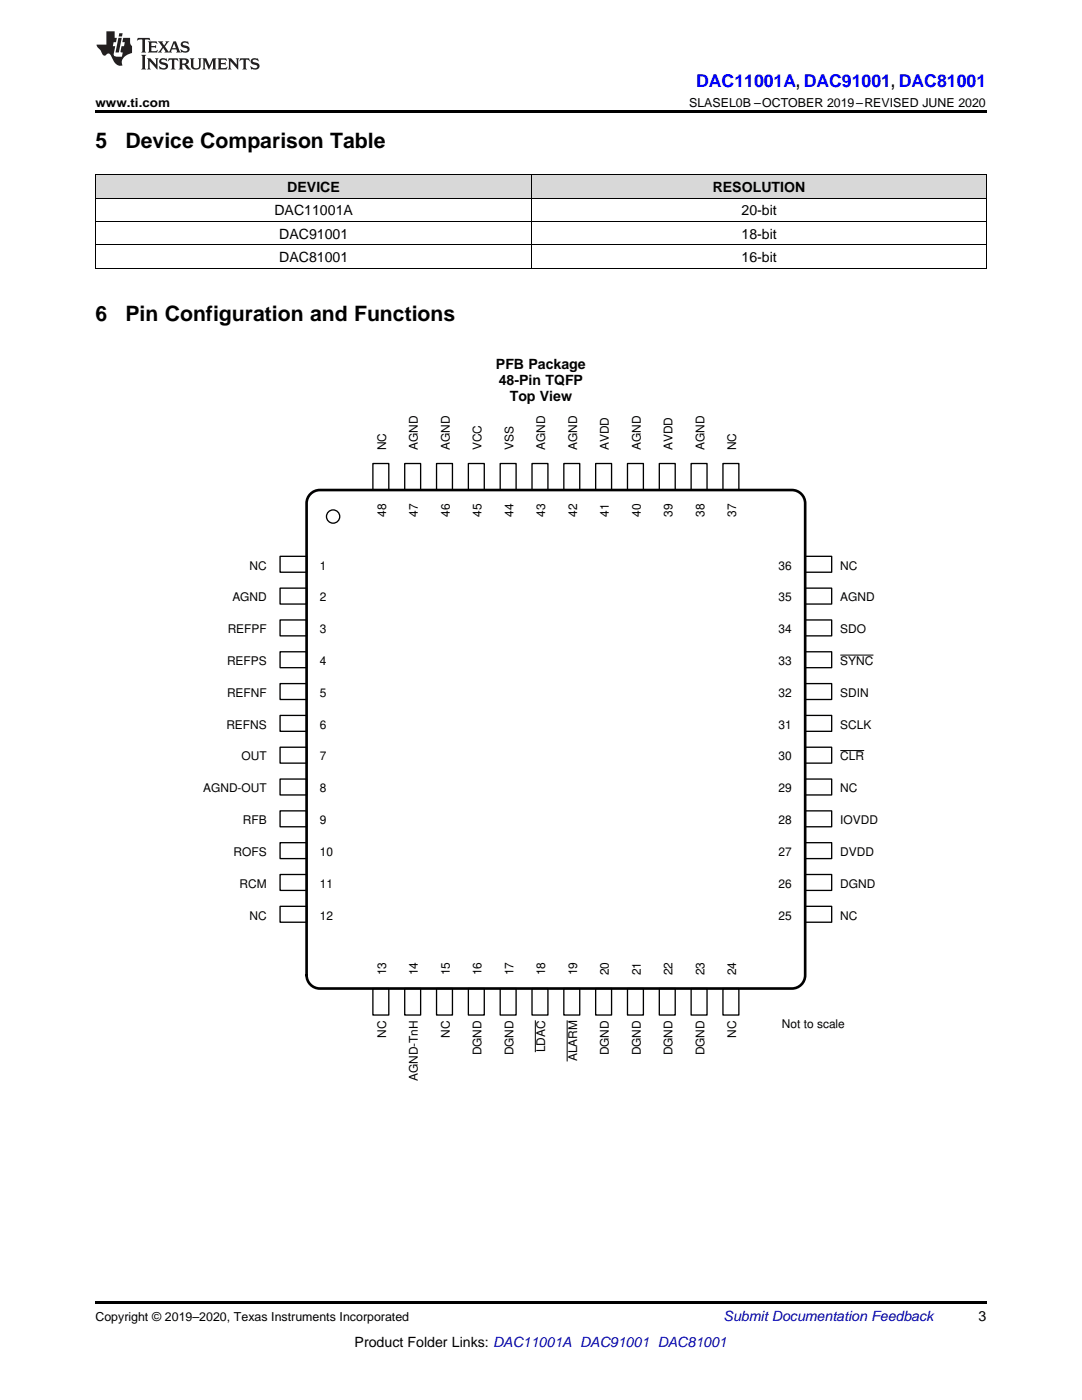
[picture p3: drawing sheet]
<svg xmlns="http://www.w3.org/2000/svg" width="216mm" height="279mm" viewBox="0 0 216 279" stroke-linecap="round" stroke-linejoin="round" font-family="sans-serif">
<g fill="#d8d8d8">
<path d="M19 34.9h87.2v4.7h-87.2z"/>
<path d="M106.2 34.9h90.6v4.7h-90.6z"/>
</g>
<path d="M19 259.7h177.8v.5h-177.8z" fill="#000"/>
<path d="M74.4 92.5h3.2v5.3h-3.2z" fill-rule="evenodd" fill="#fff"/>
<path d="M74.4 92.5h3.2v5.3h-3.2z" fill="none" stroke="#000" stroke-width=".26"/>
<path d="M74.4 197.3h3.2v5.3h-3.2z" fill-rule="evenodd" fill="#fff"/>
<path d="M74.4 197.3h3.2v5.3h-3.2z" fill="none" stroke="#000" stroke-width=".26"/>
<path d="M55.9 111h5.3v3.2h-5.3z" fill-rule="evenodd" fill="#fff"/>
<path d="M55.9 111h5.3v3.2h-5.3z" fill="none" stroke="#000" stroke-width=".26"/>
<path d="M160.7 111h5.3v3.2h-5.3z" fill-rule="evenodd" fill="#fff"/>
<path d="M160.7 111h5.3v3.2h-5.3z" fill="none" stroke="#000" stroke-width=".26"/>
<path d="M80.8 92.5h3.1v5.3h-3.1z" fill-rule="evenodd" fill="#fff"/>
<path d="M80.8 92.5h3.1v5.3h-3.1z" fill="none" stroke="#000" stroke-width=".26"/>
<path d="M80.8 197.3h3.1v5.3h-3.1z" fill-rule="evenodd" fill="#fff"/>
<path d="M80.8 197.3h3.1v5.3h-3.1z" fill="none" stroke="#000" stroke-width=".26"/>
<path d="M55.9 117.4h5.3v3.2h-5.3z" fill-rule="evenodd" fill="#fff"/>
<path d="M55.9 117.4h5.3v3.2h-5.3z" fill="none" stroke="#000" stroke-width=".26"/>
<path d="M160.7 117.4h5.3v3.2h-5.3z" fill-rule="evenodd" fill="#fff"/>
<path d="M160.7 117.4h5.3v3.2h-5.3z" fill="none" stroke="#000" stroke-width=".26"/>
<path d="M87.1 92.5h3.2v5.3h-3.2z" fill-rule="evenodd" fill="#fff"/>
<path d="M87.1 92.5h3.2v5.3h-3.2z" fill="none" stroke="#000" stroke-width=".26"/>
<path d="M87.1 197.3h3.2v5.3h-3.2z" fill-rule="evenodd" fill="#fff"/>
<path d="M87.1 197.3h3.2v5.3h-3.2z" fill="none" stroke="#000" stroke-width=".26"/>
<path d="M55.9 123.7h5.3v3.2h-5.3z" fill-rule="evenodd" fill="#fff"/>
<path d="M55.9 123.7h5.3v3.2h-5.3z" fill="none" stroke="#000" stroke-width=".26"/>
<path d="M160.7 123.7h5.3v3.2h-5.3z" fill-rule="evenodd" fill="#fff"/>
<path d="M160.7 123.7h5.3v3.2h-5.3z" fill="none" stroke="#000" stroke-width=".26"/>
<path d="M93.5 92.5h3.1v5.3h-3.1z" fill-rule="evenodd" fill="#fff"/>
<path d="M93.5 92.5h3.1v5.3h-3.1z" fill="none" stroke="#000" stroke-width=".26"/>
<path d="M93.5 197.3h3.1v5.3h-3.1z" fill-rule="evenodd" fill="#fff"/>
<path d="M93.5 197.3h3.1v5.3h-3.1z" fill="none" stroke="#000" stroke-width=".26"/>
<path d="M55.9 130.1h5.3v3.2h-5.3z" fill-rule="evenodd" fill="#fff"/>
<path d="M55.9 130.1h5.3v3.2h-5.3z" fill="none" stroke="#000" stroke-width=".26"/>
<path d="M160.7 130.1h5.3v3.2h-5.3z" fill-rule="evenodd" fill="#fff"/>
<path d="M160.7 130.1h5.3v3.2h-5.3z" fill="none" stroke="#000" stroke-width=".26"/>
<path d="M167.7 130.7h6.6" fill="none" stroke="#000" stroke-width=".2"/>
<path d="M99.8 92.5h3.2v5.3h-3.2z" fill-rule="evenodd" fill="#fff"/>
<path d="M99.8 92.5h3.2v5.3h-3.2z" fill="none" stroke="#000" stroke-width=".26"/>
<path d="M99.8 197.3h3.2v5.3h-3.2z" fill-rule="evenodd" fill="#fff"/>
<path d="M99.8 197.3h3.2v5.3h-3.2z" fill="none" stroke="#000" stroke-width=".26"/>
<path d="M55.9 136.4h5.3v3.2h-5.3z" fill-rule="evenodd" fill="#fff"/>
<path d="M55.9 136.4h5.3v3.2h-5.3z" fill="none" stroke="#000" stroke-width=".26"/>
<path d="M160.7 136.4h5.3v3.2h-5.3z" fill-rule="evenodd" fill="#fff"/>
<path d="M160.7 136.4h5.3v3.2h-5.3z" fill="none" stroke="#000" stroke-width=".26"/>
<path d="M106.2 92.5h3.1v5.3h-3.1z" fill-rule="evenodd" fill="#fff"/>
<path d="M106.2 92.5h3.1v5.3h-3.1z" fill="none" stroke="#000" stroke-width=".26"/>
<path d="M106.2 197.3h3.1v5.3h-3.1z" fill-rule="evenodd" fill="#fff"/>
<path d="M106.2 197.3h3.1v5.3h-3.1z" fill="none" stroke="#000" stroke-width=".26"/>
<path d="M106.8 203.6v6.4" fill="none" stroke="#000" stroke-width=".2"/>
<path d="M55.9 142.8h5.3v3.2h-5.3z" fill-rule="evenodd" fill="#fff"/>
<path d="M55.9 142.8h5.3v3.2h-5.3z" fill="none" stroke="#000" stroke-width=".26"/>
<path d="M160.7 142.8h5.3v3.2h-5.3z" fill-rule="evenodd" fill="#fff"/>
<path d="M160.7 142.8h5.3v3.2h-5.3z" fill="none" stroke="#000" stroke-width=".26"/>
<path d="M112.5 92.5h3.2v5.3h-3.2z" fill-rule="evenodd" fill="#fff"/>
<path d="M112.5 92.5h3.2v5.3h-3.2z" fill="none" stroke="#000" stroke-width=".26"/>
<path d="M112.5 197.3h3.2v5.3h-3.2z" fill-rule="evenodd" fill="#fff"/>
<path d="M112.5 197.3h3.2v5.3h-3.2z" fill="none" stroke="#000" stroke-width=".26"/>
<path d="M113.2 203.6v8.2" fill="none" stroke="#000" stroke-width=".2"/>
<path d="M55.9 149.1h5.3v3.2h-5.3z" fill-rule="evenodd" fill="#fff"/>
<path d="M55.9 149.1h5.3v3.2h-5.3z" fill="none" stroke="#000" stroke-width=".26"/>
<path d="M160.7 149.1h5.3v3.2h-5.3z" fill-rule="evenodd" fill="#fff"/>
<path d="M160.7 149.1h5.3v3.2h-5.3z" fill="none" stroke="#000" stroke-width=".26"/>
<path d="M167.7 149.8h4.7" fill="none" stroke="#000" stroke-width=".2"/>
<path d="M118.9 92.5h3.1v5.3h-3.1z" fill-rule="evenodd" fill="#fff"/>
<path d="M118.9 92.5h3.1v5.3h-3.1z" fill="none" stroke="#000" stroke-width=".26"/>
<path d="M118.9 197.3h3.1v5.3h-3.1z" fill-rule="evenodd" fill="#fff"/>
<path d="M118.9 197.3h3.1v5.3h-3.1z" fill="none" stroke="#000" stroke-width=".26"/>
<path d="M55.9 155.5h5.3v3.2h-5.3z" fill-rule="evenodd" fill="#fff"/>
<path d="M55.9 155.5h5.3v3.2h-5.3z" fill="none" stroke="#000" stroke-width=".26"/>
<path d="M160.7 155.5h5.3v3.2h-5.3z" fill-rule="evenodd" fill="#fff"/>
<path d="M160.7 155.5h5.3v3.2h-5.3z" fill="none" stroke="#000" stroke-width=".26"/>
<path d="M125.2 92.5h3.2v5.3h-3.2z" fill-rule="evenodd" fill="#fff"/>
<path d="M125.2 92.5h3.2v5.3h-3.2z" fill="none" stroke="#000" stroke-width=".26"/>
<path d="M125.2 197.3h3.2v5.3h-3.2z" fill-rule="evenodd" fill="#fff"/>
<path d="M125.2 197.3h3.2v5.3h-3.2z" fill="none" stroke="#000" stroke-width=".26"/>
<path d="M55.9 161.8h5.3v3.2h-5.3z" fill-rule="evenodd" fill="#fff"/>
<path d="M55.9 161.8h5.3v3.2h-5.3z" fill="none" stroke="#000" stroke-width=".26"/>
<path d="M160.7 161.8h5.3v3.2h-5.3z" fill-rule="evenodd" fill="#fff"/>
<path d="M160.7 161.8h5.3v3.2h-5.3z" fill="none" stroke="#000" stroke-width=".26"/>
<path d="M131.6 92.5h3.1v5.3h-3.1z" fill-rule="evenodd" fill="#fff"/>
<path d="M131.6 92.5h3.1v5.3h-3.1z" fill="none" stroke="#000" stroke-width=".26"/>
<path d="M131.6 197.3h3.1v5.3h-3.1z" fill-rule="evenodd" fill="#fff"/>
<path d="M131.6 197.3h3.1v5.3h-3.1z" fill="none" stroke="#000" stroke-width=".26"/>
<path d="M55.9 168.2h5.3v3.2h-5.3z" fill-rule="evenodd" fill="#fff"/>
<path d="M55.9 168.2h5.3v3.2h-5.3z" fill="none" stroke="#000" stroke-width=".26"/>
<path d="M160.7 168.2h5.3v3.2h-5.3z" fill-rule="evenodd" fill="#fff"/>
<path d="M160.7 168.2h5.3v3.2h-5.3z" fill="none" stroke="#000" stroke-width=".26"/>
<path d="M137.9 92.5h3.2v5.3h-3.2z" fill-rule="evenodd" fill="#fff"/>
<path d="M137.9 92.5h3.2v5.3h-3.2z" fill="none" stroke="#000" stroke-width=".26"/>
<path d="M137.9 197.3h3.2v5.3h-3.2z" fill-rule="evenodd" fill="#fff"/>
<path d="M137.9 197.3h3.2v5.3h-3.2z" fill="none" stroke="#000" stroke-width=".26"/>
<path d="M55.9 174.5h5.3v3.2h-5.3z" fill-rule="evenodd" fill="#fff"/>
<path d="M55.9 174.5h5.3v3.2h-5.3z" fill="none" stroke="#000" stroke-width=".26"/>
<path d="M160.7 174.5h5.3v3.2h-5.3z" fill-rule="evenodd" fill="#fff"/>
<path d="M160.7 174.5h5.3v3.2h-5.3z" fill="none" stroke="#000" stroke-width=".26"/>
<path d="M144.3 92.5h3.1v5.3h-3.1z" fill-rule="evenodd" fill="#fff"/>
<path d="M144.3 92.5h3.1v5.3h-3.1z" fill="none" stroke="#000" stroke-width=".26"/>
<path d="M144.3 197.3h3.1v5.3h-3.1z" fill-rule="evenodd" fill="#fff"/>
<path d="M144.3 197.3h3.1v5.3h-3.1z" fill="none" stroke="#000" stroke-width=".26"/>
<path d="M55.9 180.9h5.3v3.2h-5.3z" fill-rule="evenodd" fill="#fff"/>
<path d="M55.9 180.9h5.3v3.2h-5.3z" fill="none" stroke="#000" stroke-width=".26"/>
<path d="M160.7 180.9h5.3v3.2h-5.3z" fill-rule="evenodd" fill="#fff"/>
<g fill="none" stroke="#000" stroke-width=".26">
<path d="M160.7 180.9h5.3v3.2h-5.3z"/>
<circle cx="66.5" cy="103.1" r="1.32"/>
</g>
<path d="M61.8 98.8a2.64 2.64 0 0 1 2-1h94.2a2.65 2.65 0 0 1 2.7 2.6v94.2a2.65 2.65 0 0 1-2.7 2.7h-94.2a2.65 2.65 0 0 1-2.6-2.7v-94.2v-.6z" fill="none" stroke="#000" stroke-width=".53"/>
<path d="M19 34.9h177.8v18.7M19 39.5h177.8M19.1 34.9v18.7M106.1 34.9v18.7M19 53.5h177.8M19 48.8h177.8M19 44.2h177.8" fill="none" stroke="#000" stroke-width=".2"/>
<path d="M19 22h177.8v.5h-177.8zM19 53.5l.2 .1zM196.7 53.5l.1 .1z" fill="#000"/>
<g fill="#231f20">
<path d="M27.5 7.6l-.1 .5 .4-.2h.6v.1v2.1l-.2 .4h1l-.3-.4v-2.1l.1-.1h.5l.5 .2-.2-.5zM29.5 8.3l.2 .3v1.5l-.2 .4h1.8l.2-.6a1.04 1.04 0 0 1-1.3 .2v-.7h.6l.3 .2v-.6l-.3 .2h-.6v-.6l.8-.1 .4 .3-.2-.5zM31.5 8.3l.9 1.1-.9 1.1h.8l-.2-.2 .5-.7 .4 .7-.2 .2h1.5l-.1-.2 .1-.4h.9l.1 .4-.2 .2h1l-.3-.3-.7-1.9h-.5l-.9 2-.8-1 .9-1h-.8l.1 .3-.3 .5-.4-.6 .2-.2zM34.7 8.6l.4 1h-.7zM36.3 8.4a.63 .63 0 0 0-.2 .7 .63 .63 0 0 0 .6 .4l.6 .2 .1 .2a.75 .75 0 0 1-.7 .4 .75 .75 0 0 1-.6-.5l.1 .7 .1-.1a1.11 1.11 0 0 0 1.5-.6 1.13 1.13 0 0 0-1.2-.8l-.1-.4a1.04 1.04 0 0 1 1.2 .2l-.2-.5-.1 .1-.5-.2zM28.2 10.9l.2 .4v2.2l-.2 .4h1l-.3-.4v-2.2l.3-.4zM29.3 11.6l.3 .4v1.5l-.3 .4h.8l-.2-.4v-1.3l1.5 1.7v-1.9l.2-.4h-.7l.2 .4v.9l-1.1-1.3zM32 11.8a.62 .62 0 0 0-.2 .7 .62 .62 0 0 0 .6 .4l.6 .1 .1 .3a.76 .76 0 0 1-.7 .3 .76 .76 0 0 1-.6-.4l.1 .7 .1-.1a1.11 1.11 0 0 0 1.5-.6 1.13 1.13 0 0 0-1.2-.8l-.1-.4a1.04 1.04 0 0 1 1.2 .2l-.2-.6-.1 .1-.5-.1zM33.7 11.6l-.2 .6a.61 .61 0 0 1 .8-.3v1.6l-.2 .4h.9l-.2-.4v-1.6a.63 .63 0 0 1 .8 .3l-.2-.6zM35.6 11.6l.3 .4v1.5l-.3 .4h1l-.2-.2v-.8l.5 .2a.76 .76 0 0 0 1.2 .7l-1-1a.58 .58 0 0 0 .6-.5 .58 .58 0 0 0-.5-.6zM36.4 11.9h.1a.45 .45 0 0 1 .5 .1 .45 .45 0 0 1 .1 .5l-.7 .2zM37.9 11.6l.2 .2a2.17 2.17 0 0 0 .3 1.9 .99 .99 0 0 0 1.6-.6v-1.1l.2-.4h-.7l.2 .2a1.92 1.92 0 0 1-.2 1.8 .6 .6 0 0 1-.9-.5v-1.1l.2-.4zM40.4 11.6l.2 .4v1.5l-.2 .4h.7l-.2-.4v-1.4l.8 1.8 .8-1.8v1.4l-.2 .4h.9l-.2-.4v-1.5l.2-.4h-.8l-.6 1.5-.6-1.5zM43.4 11.6l.2 .4v1.5l-.2 .4h1.8l.2-.6a1.04 1.04 0 0 1-1.3 .1v-.6h.5l.4 .2v-.6l-.4 .2h-.5v-.7h.8l.3 .3-.1-.6zM45.5 11.6l.2 .4v1.5l-.2 .4h.7l-.2-.4v-1.3l1.5 1.7v-1.9l.2-.4h-.7l.2 .4v.9l-1.1-1.3zM47.9 11.6l-.1 .6a.61 .61 0 0 1 .8-.3v1.6l-.3 .4h1l-.3-.4 .1-1.6a.63 .63 0 0 1 .7 .3l-.1-.6zM50.2 11.8a.62 .62 0 0 0-.2 .7 .62 .62 0 0 0 .6 .4l.6 .1 .2 .3a.76 .76 0 0 1-.8 .3 .76 .76 0 0 1-.6-.4l.1 .7 .2-.1a1.11 1.11 0 0 0 1.5-.6 1.13 1.13 0 0 0-1.3-.8l-.1-.4a1.04 1.04 0 0 1 1.2 .2l-.1-.6-.2 .1-.5-.1z"/>
<path d="M21.2 6.3v2.6h-1.9l.1 .4 .7 .9a.91 .91 0 0 0 1 .8 .56 .56 0 0 1 .5-.3 .56 .56 0 0 1 .5 .3l.4 .8a1.53 1.53 0 0 0 1.9 1.2 1.54 1.54 0 0 1 1-2.1l.9-.3v-1.4a1.52 1.52 0 0 1-.3-1.6h-1.4l-.2 .8h.5l-.2 .8h-.4l-.2 1v.2l.4 .1-.2 .8a1.93 1.93 0 0 1-1.6-.3l.3-1.8h-.5l.2-.8h.4l.2-.8h-.4v-1.3zM23.6 7.6l-.6 2.9h.7l.6-2.9zM23.8 6.6l-.1 .7h.6l.2-.7z"/>
</g>
<g font-size="4.2">
<text x="19" y="29.6">5</text>
<text x="25" y="29.6">Device Comparison Table</text>
<text x="19" y="64.1">6</text>
<text x="25" y="64.1">Pin Configuration and Functions</text>
</g>
<text font-size="3.5" fill="#00f" x="138.9" y="17.3">DAC11001A, DAC91001, DAC81001</text>
<g font-size="2.8">
<text x="57.3" y="38.3">DEVICE</text>
<text x="142.2" y="38.3">RESOLUTION</text>
<text x="54.8" y="43">DAC11001A</text>
<text x="55.7" y="47.6">DAC91001</text>
<text x="148" y="43">20-bit</text>
<text x="148" y="47.6">18-bit</text>
<text x="55.7" y="52.3">DAC81001</text>
<text x="148" y="52.3">16-bit</text>
<text x="99" y="73.6">PFB Package</text>
<text x="99.5" y="76.8">48-Pin TQFP</text>
<text x="101.7" y="79.9">Top View</text>
<text x="195.3" y="263.6">3</text>
<text x="70.8" y="268.9">Product Folder Links: DAC11001A DAC91001 DAC81001</text>
</g>
<text font-size="2.8" fill="#0000c8" x="144.4" y="263.6">Submit Documentation Feedback</text>
<g font-size="2.5">
<text x="19" y="21.4">www.ti.com</text>
<text x="137.5" y="21.4">SLASEL0B –OCTOBER 2019–REVISED JUNE 2020</text>
<text x="19" y="263.6">Copyright © 2019–2020, Texas Instruments Incorporated</text>
</g>
<g font-size="2.4">
<text x="77.1" y="89.9" transform="rotate(-90 77.1 89.9)">NC</text>
<text x="83.4" y="89.9" transform="rotate(-90 83.4 89.9)">AGND</text>
<text x="89.8" y="89.9" transform="rotate(-90 89.8 89.9)">AGND</text>
<text x="96.1" y="89.9" transform="rotate(-90 96.1 89.9)">VCC</text>
<text x="102.5" y="89.9" transform="rotate(-90 102.5 89.9)">VSS</text>
<text x="108.8" y="89.9" transform="rotate(-90 108.8 89.9)">AGND</text>
<text x="115.2" y="89.9" transform="rotate(-90 115.2 89.9)">AGND</text>
<text x="121.5" y="89.9" transform="rotate(-90 121.5 89.9)">AVDD</text>
<text x="127.9" y="89.9" transform="rotate(-90 127.9 89.9)">AGND</text>
<text x="134.2" y="89.9" transform="rotate(-90 134.2 89.9)">AVDD</text>
<text x="140.6" y="89.9" transform="rotate(-90 140.6 89.9)">AGND</text>
<text x="146.9" y="89.9" transform="rotate(-90 146.9 89.9)">NC</text>
<text x="77.1" y="103.1" transform="rotate(-90 77.1 103.1)">48</text>
<text x="83.4" y="103.1" transform="rotate(-90 83.4 103.1)">47</text>
<text x="89.8" y="103.1" transform="rotate(-90 89.8 103.1)">46</text>
<text x="96.1" y="103.1" transform="rotate(-90 96.1 103.1)">45</text>
<text x="102.5" y="103.1" transform="rotate(-90 102.5 103.1)">44</text>
<text x="108.8" y="103.1" transform="rotate(-90 108.8 103.1)">43</text>
<text x="115.2" y="103.1" transform="rotate(-90 115.2 103.1)">42</text>
<text x="121.5" y="103.1" transform="rotate(-90 121.5 103.1)">41</text>
<text x="127.9" y="103.1" transform="rotate(-90 127.9 103.1)">40</text>
<text x="134.2" y="103.1" transform="rotate(-90 134.2 103.1)">39</text>
<text x="140.6" y="103.1" transform="rotate(-90 140.6 103.1)">38</text>
<text x="146.9" y="103.1" transform="rotate(-90 146.9 103.1)">37</text>
<text x="49.8" y="113.7">NC</text>
<text x="63.8" y="113.7">1</text>
<text x="155.4" y="113.7">36</text>
<text x="167.7" y="113.7">NC</text>
<text x="46.4" y="120">AGND</text>
<text x="63.8" y="120">2</text>
<text x="155.4" y="120">35</text>
<text x="167.7" y="120">AGND</text>
<text x="45.4" y="126.4">REFPF</text>
<text x="63.8" y="126.4">3</text>
<text x="155.4" y="126.4">34</text>
<text x="167.7" y="126.4">SDO</text>
<text x="45.3" y="132.7">REFPS</text>
<text x="63.8" y="132.7">4</text>
<text x="155.4" y="132.7">33</text>
<text x="167.7" y="132.7">SYNC</text>
<text x="45.3" y="139.1">REFNF</text>
<text x="63.8" y="139.1">5</text>
<text x="155.4" y="139.1">32</text>
<text x="167.7" y="139.1">SDIN</text>
<text x="45.2" y="145.4">REFNS</text>
<text x="63.8" y="145.4">6</text>
<text x="155.4" y="145.4">31</text>
<text x="167.7" y="145.4">SCLK</text>
<text x="48.2" y="151.8">OUT</text>
<text x="63.8" y="151.8">7</text>
<text x="155.4" y="151.8">30</text>
<text x="167.7" y="151.8">CLR</text>
<text x="40.5" y="158.1">AGND-OUT</text>
<text x="63.8" y="158.1">8</text>
<text x="155.4" y="158.1">29</text>
<text x="167.7" y="158.1">NC</text>
<text x="48.5" y="164.5">RFB</text>
<text x="63.8" y="164.5">9</text>
<text x="155.4" y="164.5">28</text>
<text x="167.7" y="164.5">IOVDD</text>
<text x="46.6" y="170.8">ROFS</text>
<text x="63.8" y="170.8">10</text>
<text x="155.4" y="170.8">27</text>
<text x="167.7" y="170.8">DVDD</text>
<text x="47.8" y="177.2">RCM</text>
<text x="63.8" y="177.2">11</text>
<text x="155.4" y="177.2">26</text>
<text x="167.7" y="177.2">DGND</text>
<text x="49.8" y="183.5">NC</text>
<text x="63.8" y="183.5">12</text>
<text x="155.4" y="183.5">25</text>
<text x="167.7" y="183.5">NC</text>
<text x="77.1" y="194.6" transform="rotate(-90 77.1 194.6)">13</text>
<text x="83.4" y="194.6" transform="rotate(-90 83.4 194.6)">14</text>
<text x="89.8" y="194.6" transform="rotate(-90 89.8 194.6)">15</text>
<text x="96.1" y="194.6" transform="rotate(-90 96.1 194.6)">16</text>
<text x="102.5" y="194.6" transform="rotate(-90 102.5 194.6)">17</text>
<text x="108.8" y="194.6" transform="rotate(-90 108.8 194.6)">18</text>
<text x="115.2" y="194.6" transform="rotate(-90 115.2 194.6)">19</text>
<text x="121.5" y="194.6" transform="rotate(-90 121.5 194.6)">20</text>
<text x="127.9" y="194.6" transform="rotate(-90 127.9 194.6)">21</text>
<text x="134.2" y="194.6" transform="rotate(-90 134.2 194.6)">22</text>
<text x="140.6" y="194.6" transform="rotate(-90 140.6 194.6)">23</text>
<text x="146.9" y="194.6" transform="rotate(-90 146.9 194.6)">24</text>
<text x="77.1" y="207.1" transform="rotate(-90 77.1 207.1)">NC</text>
<text x="89.8" y="207.1" transform="rotate(-90 89.8 207.1)">NC</text>
<text x="108.8" y="210" transform="rotate(-90 108.8 210)">LDAC</text>
<text x="146.9" y="207.1" transform="rotate(-90 146.9 207.1)">NC</text>
<text x="156" y="205.2">Not to scale</text>
<text x="83.4" y="215.8" transform="rotate(-90 83.4 215.8)">AGND-TnH</text>
<text x="96.1" y="210.6" transform="rotate(-90 96.1 210.6)">DGND</text>
<text x="102.5" y="210.6" transform="rotate(-90 102.5 210.6)">DGND</text>
<text x="115.2" y="211.8" transform="rotate(-90 115.2 211.8)">ALARM</text>
<text x="121.5" y="210.6" transform="rotate(-90 121.5 210.6)">DGND</text>
<text x="127.9" y="210.6" transform="rotate(-90 127.9 210.6)">DGND</text>
<text x="134.2" y="210.6" transform="rotate(-90 134.2 210.6)">DGND</text>
<text x="140.6" y="210.6" transform="rotate(-90 140.6 210.6)">DGND</text>
</g>
</svg>
